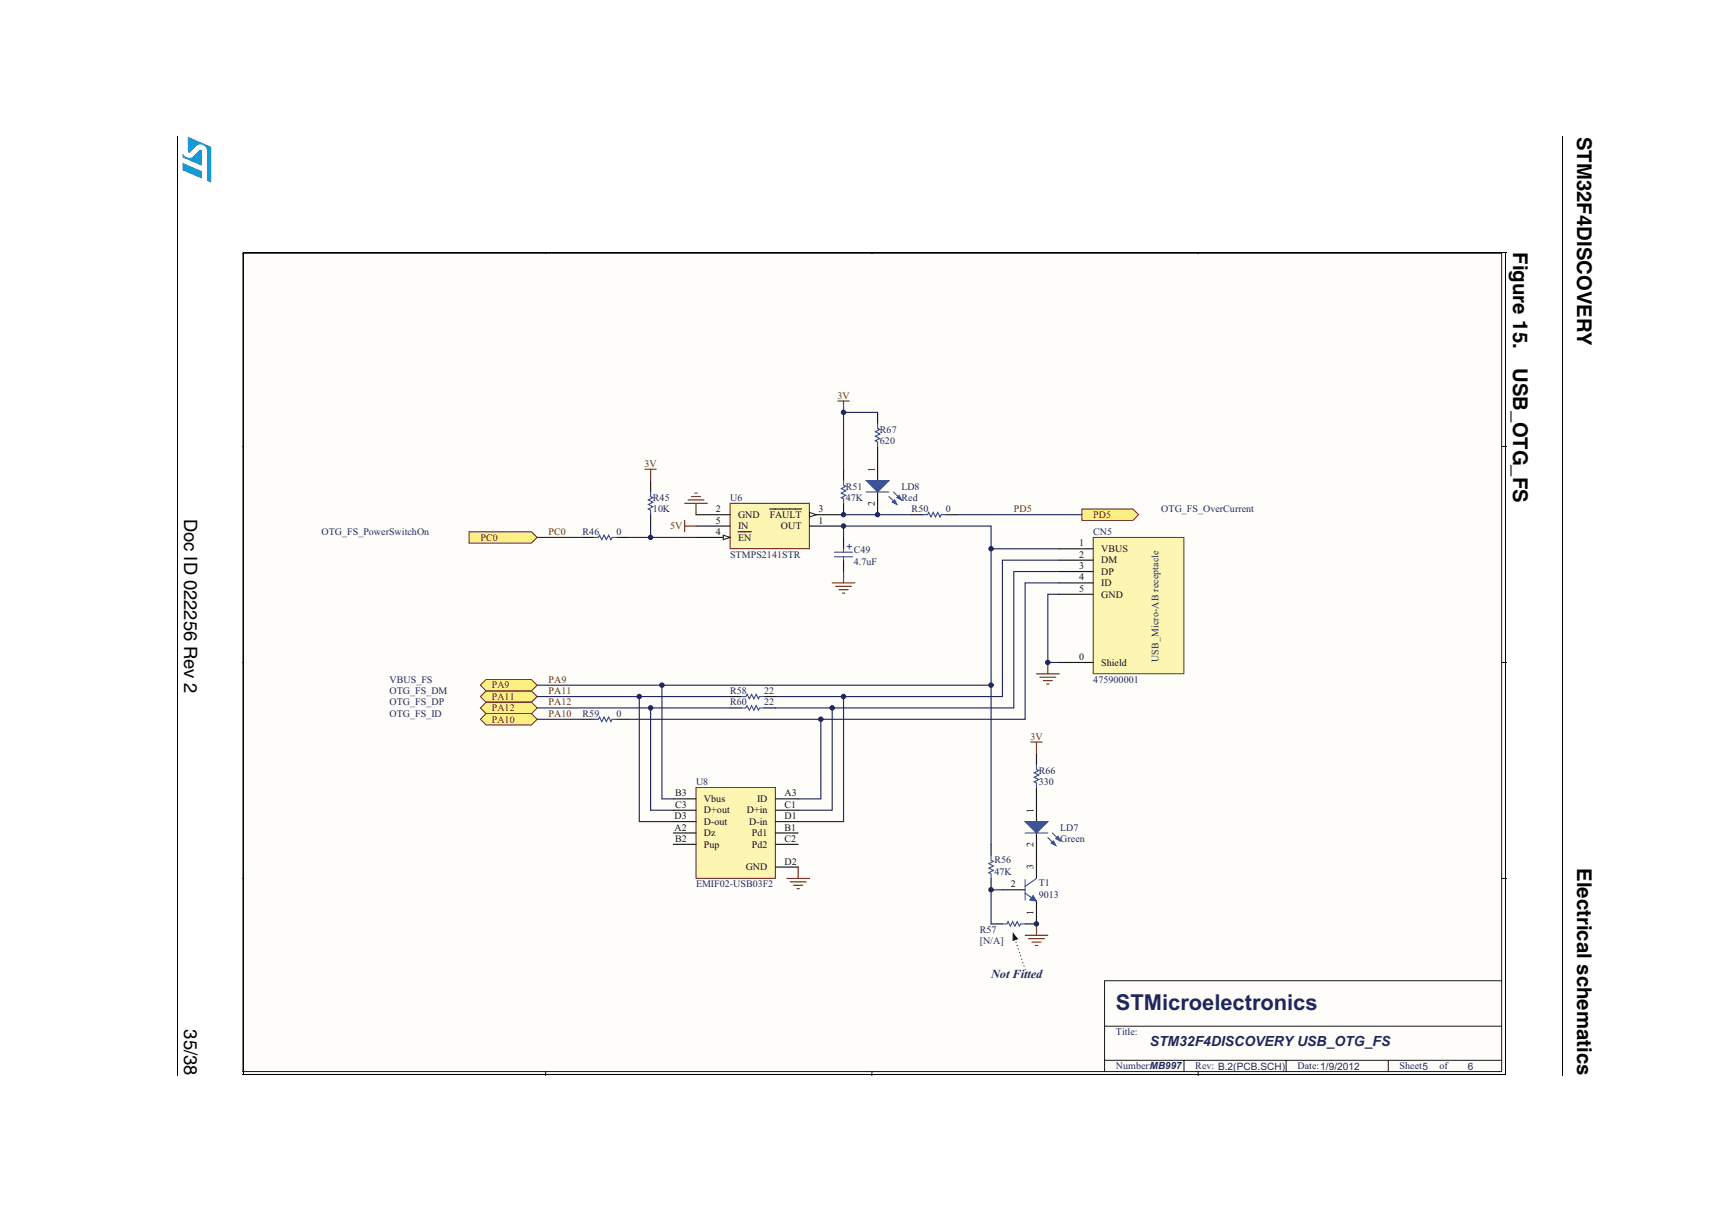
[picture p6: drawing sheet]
<svg xmlns="http://www.w3.org/2000/svg" width="297mm" height="210mm" viewBox="0 0 297 210" stroke-linecap="round" stroke-linejoin="round" font-family="sans-serif">
<g fill="#009ad9">
<path d="M31.6 28.2l3.4 1.5v1.2l-3.4-1.4z"/>
<path d="M32.5 23.7l4.1 1.7v6.2l-.7-.3v-5.2a1.13 1.13 0 0 0-.8-1 1.13 1.13 0 0 0-1.2 .3l-1 1h-.3z"/>
<path d="M31.7 26.6a1.18 1.18 0 0 0 1.8 .4l1.1-1h.3l.1 2.7-3.4-1.4z"/>
</g>
<path d="M30.6 23.6l.2 .1zM270.6 23.6l.2 .1z" fill="#000"/>
<path d="M30.7 23.7v162.6M270.7 23.7v162.6" fill="none" stroke="#000" stroke-width=".17"/>
<path d="M42 43.6h218.9v142.6h-218.9z" fill="#fff"/>
<g fill="#fffdf9">
<path d="M42 43.6h218.9v142.6h-218.9z"/>
<path d="M42 43.9h218.1v141.7h-218.1z"/>
</g>
<g fill="none" stroke="#151717" stroke-width=".17">
<path d="M42 43.9h218.1v141.7h-218.1M94.5 43.6v.3M151 43.6v.3M207.5 43.6v.3M260.1 77.3h.8M260.1 114.7h.8M260.1 152.1h.8M191.3 177.7h68.8M260.1 169.9h-68.8v15.7M94.5 185.6v.6M151 185.6v.6M191.3 183.6h68.8"/>
<path d="M205.1 183.6v2M207.5 185.6v.6M222.8 183.6v2M240.5 183.6v2"/>
</g>
<path d="M118.6 90.1v2M118.6 87.2h3.9M118.6 91.1h1.9M119.2 86.6h2.7M119.8 86h1.5M120.4 85.4h.3M120.5 87.2v1.9" fill="none" stroke="#701f1e" stroke-width=".2"/>
<path d="M108.8 93.1h11.7M112.7 91.1v2" fill="none" stroke="#1e2760" stroke-width=".2"/>
<path d="M112.7 83.2v2M112.7 89.1v2" fill="none" stroke="#151717" stroke-width=".2"/>
<path d="M112.7 85.2v.8l.4 .2-.8 .4 .8 .4-.8 .4 .8 .4-.8 .4 .4 .2v.7" fill="none" stroke="#3353a4" stroke-width=".2"/>
<path d="M81.2 92.1h10.8l1 1-1 1h-10.8z" fill-rule="evenodd" fill="#fbf182"/>
<path d="M81.2 92.1h10.8l1 1-1 1h-10.8z" fill="none" stroke="#701f1e" stroke-width=".17"/>
<path d="M187.4 88.2h8.8l1 .9-1 1h-8.8z" fill-rule="evenodd" fill="#fbf182"/>
<path d="M187.4 88.2h8.8l1 .9-1 1h-8.8z" fill="none" stroke="#701f1e" stroke-width=".17"/>
<path d="M152 79.3v3.9M146.1 81.3v1.9M146.1 87.2v1.9M152 85.2v3.9" fill="none" stroke="#151717" stroke-width=".2"/>
<path d="M146.1 83.2v.8l.4 .2-.8 .4 .8 .4-.8 .4 .8 .4-.8 .4 .4 .2v.8" fill="none" stroke="#3353a4" stroke-width=".2"/>
<path d="M145.1 69.5h2M146.1 69.5v1.9M146.1 99v2M144.1 101h4M144.7 101.5h2.8M145.3 102.1h1.6M145.9 102.7h.4" fill="none" stroke="#701f1e" stroke-width=".2"/>
<path d="M150 83.2h4l-2 2z" fill="#3353a4"/>
<path d="M150 83.2h4l-2 2zM154 86l1.3 1.4M154.8 85.2l1.3 1.4" fill="none" stroke="#3353a4" stroke-width=".2"/>
<path d="M154.9 86.6l.4 .8-.7-.4z" fill="#3353a4"/>
<path d="M154.9 86.6l.4 .8-.7-.4z" fill="none" stroke="#3353a4" stroke-width=".2"/>
<path d="M155.7 85.8l.4 .8-.8-.4z" fill="#3353a4"/>
<path d="M152 73.4v.8l.4 .2-.8 .4 .8 .4-.8 .4 .8 .3-.8 .4 .4 .2v.8M150 85.2h4M155.7 85.8l.4 .8-.8-.4z" fill="none" stroke="#3353a4" stroke-width=".2"/>
<path d="M152 71.4v2M152 77.3v2" fill="none" stroke="#151717" stroke-width=".2"/>
<path d="M152 71.4h-5.9v9.9M146.1 89.1h11.8" fill="none" stroke="#1e2760" stroke-width=".2"/>
<path d="M84.2 119.7h7.8l1 .9-1 1h-7.8l-1-1z" fill-rule="evenodd" fill="#fbf182"/>
<path d="M84.2 119.7h7.8l1 .9-1 1h-7.8l-1-1z" fill="none" stroke="#701f1e" stroke-width=".17"/>
<path d="M84.2 121.6h7.8l1 1-1 1h-7.8l-1-1z" fill-rule="evenodd" fill="#fbf182"/>
<path d="M84.2 121.6h7.8l1 1-1 1h-7.8l-1-1z" fill="none" stroke="#701f1e" stroke-width=".17"/>
<path d="M84.2 123.6h7.8l1 1-1 1h-7.8l-1-1z" fill-rule="evenodd" fill="#fbf182"/>
<path d="M84.2 123.6h7.8l1 1-1 1h-7.8l-1-1z" fill="none" stroke="#701f1e" stroke-width=".17"/>
<path d="M179.5 116.7h3.9M180.1 117.3h2.8M180.7 117.9h1.6M181.3 118.5h.4M181.5 114.7v2" fill="none" stroke="#701f1e" stroke-width=".2"/>
<path d="M100.9 93.1h2M106.8 93.1h2M146.1 93.1v1.9M146.1 97v2M157.9 89.1h2M163.8 89.1h2M100.9 124.6h2M106.8 124.6h2" fill="none" stroke="#151717" stroke-width=".2"/>
<path d="M102.9 93.1h.7l.2-.4 .4 .8 .4-.8 .4 .8 .4-.8 .4 .8 .2-.4h.8M144.5 95.6h3.2M144.5 96.4h3.2M146.1 95v.6M146.1 96.4v.6M146.7 94.7h.8M147.1 94.3v.7M159.9 89.1h.7l.2-.4 .4 .8 .4-.8 .4 .8 .4-.8 .4 .8 .2-.4h.8M102.9 124.6h.7l.2-.4 .4 .8 .4-.8 .4 .8 .4-.8 .4 .8 .2-.4h.8" fill="none" stroke="#3353a4" stroke-width=".2"/>
<path d="M93 93.1h7.9M146.1 93.1v-2h25.6v3.9h11.7M165.8 89.1h21.6M183.4 97h-9.8v23.6h-39.3M183.4 99h-7.8v23.6h-41.3M183.4 102.9h-1.9v11.8h1.9M183.4 101h-5.8v23.6h-68.8M93 124.6h7.9" fill="none" stroke="#1e2760" stroke-width=".2"/>
<path d="M189.3 93.1h15.8v23.6h-15.8z" fill="#fcf6b2"/>
<path d="M189.3 93.1h15.8v23.6h-15.8z" fill="none" stroke="#701f1e" stroke-width=".17"/>
<g fill="none" stroke="#151717" stroke-width=".2">
<path d="M183.4 95h5.9M183.4 97h5.9M183.4 99h5.9M183.4 101h5.9M183.4 102.9h5.9M183.4 114.7h5.9M126.4 120.6h2M126.4 122.6h2M132.3 120.6h2M132.3 122.6h2M179.5 130.5v1.9M179.5 136.4v5.9"/>
<path d="M179.5 144.3v3.9"/>
</g>
<path d="M128.4 120.6h.8l.2-.4 .4 .8 .4-.8 .4 .8 .4-.8 .4 .8 .2-.4h.7M128.4 122.6h.8l.2-.4 .4 .8 .4-.8 .4 .8 .4-.8 .4 .8 .2-.4h.7M179.5 132.4v.8l.4 .2-.8 .4 .8 .4-.8 .4 .8 .4-.8 .4 .4 .2v.8" fill="none" stroke="#3353a4" stroke-width=".2"/>
<path d="M136.3 152.1h3.9M136.9 152.7h2.7M137.5 153.3h1.5M138 153.9h.4M138.2 150.2v1.9" fill="none" stroke="#701f1e" stroke-width=".2"/>
<path d="M114.7 118.7v19.7h1.9M93 120.6h33.4M93 122.6h33.4M110.7 120.6v21.7h5.9M112.7 122.6v17.7h3.9M142.2 124.6v13.8h-4M144.1 122.6v17.7h-5.9M146.1 120.6v21.7h-7.9" fill="none" stroke="#1e2760" stroke-width=".2"/>
<path d="M177.6 142.3h3.9l-2 2z" fill="#3353a4"/>
<path d="M177.6 142.3h3.9l-2 2zM181.5 145l1.4 1.4M182.3 144.3l1.3 1.3" fill="none" stroke="#3353a4" stroke-width=".2"/>
<path d="M182.5 145.6l.4 .8-.8-.4z" fill="#3353a4"/>
<path d="M182.5 145.6l.4 .8-.8-.4z" fill="none" stroke="#3353a4" stroke-width=".2"/>
<path d="M183.3 144.9l.3 .7-.7-.4z" fill="#3353a4"/>
<path d="M177.6 154.7l1.9 1.4M177.6 152.3v3.6M177.6 144.3h3.9M179.5 152.1l-1.9 1.4M183.3 144.9l.3 .7-.7-.4z" fill="none" stroke="#3353a4" stroke-width=".2"/>
<path d="M173.6 154.1h4M179.5 148.2v3.9M179.5 156.1v3.9" fill="none" stroke="#151717" stroke-width=".2"/>
<path d="M178.9 155.1l.6 1-1.2-.2z" fill="#3353a4"/>
<path d="M178.9 155.1l.6 1-1.2-.2z" fill="none" stroke="#3353a4" stroke-width=".17"/>
<path d="M111.7 81.3h2M112.7 81.3v1.9M178.5 128.5h2M179.5 128.5v2M177.6 162h3.9M178.1 162.6h2.8M178.7 163.2h1.6M179.3 163.7h.4M179.5 160v2" fill="none" stroke="#701f1e" stroke-width=".2"/>
<path d="M171.7 146.2v2M171.7 152.1v2M171.7 160h1.9M177.6 160h1.9" fill="none" stroke="#151717" stroke-width=".2"/>
<path d="M171.7 148.2v.8l.3 .2-.7 .4 .7 .4-.7 .4 .7 .4-.7 .4 .4 .1v.8M173.6 160h.8l.2-.4 .4 .8 .4-.8 .4 .8 .4-.8 .4 .8 .2-.4h.8" fill="none" stroke="#3353a4" stroke-width=".2"/>
<path d="M171.7 118.7v27.5M173.6 154.1h-1.9v5.9" fill="none" stroke="#1e2760" stroke-width=".2"/>
<path d="M120.5 136.4h13.8v15.7h-13.8z" fill="#fcf6b2"/>
<path d="M120.5 136.4h13.8v15.7h-13.8z" fill="none" stroke="#701f1e" stroke-width=".17"/>
<path d="M116.6 138.4h3.9M134.3 138.4h3.9M116.6 144.3h3.9M116.6 146.2h3.9M116.6 140.3h3.9M116.6 142.3h3.9M134.3 144.3h3.9M134.3 146.2h3.9M134.3 140.3h3.9M134.3 142.3h3.9M134.3 150.2h3.9" fill="none" stroke="#151717" stroke-width=".2"/>
<path d="M126.4 87.2h13.8v7.8h-13.8z" fill="#fcf6b2"/>
<path d="M126.4 87.2h13.8v7.8h-13.8z" fill="none" stroke="#701f1e" stroke-width=".17"/>
<path d="M120.5 89.1h5.9M120.5 91.1h5.9M120.5 93.1h5.9" fill="none" stroke="#151717" stroke-width=".2"/>
<path d="M125.3 92.7l1.1 .4-1.1 .4z" fill="#fffdf9"/>
<path d="M125.3 92.7l1.1 .4-1.1 .4z" fill="none" stroke="#151717" stroke-width=".17"/>
<path d="M127.8 92.1h2.3M140.2 91.1h5.9M140.2 89.1h5.9" fill="none" stroke="#151717" stroke-width=".2"/>
<path d="M140.2 88.7l1.2 .4-1.2 .4z" fill="#fffdf9"/>
<path d="M140.2 88.7l1.2 .4-1.2 .4z" fill="none" stroke="#151717" stroke-width=".17"/>
<path d="M133.3 88.2h5.5" fill="none" stroke="#151717" stroke-width=".2"/>
<path d="M171.7 95v23.7h-78.7" fill="none" stroke="#1e2760" stroke-width=".2"/>
<path d="M175.6 162l2 5.9" fill="none" stroke="#151717" stroke-width=".2" stroke-dasharray="0 .6"/>
<path d="M175.5 161.7l.7 .9-.7 .2z" fill="#151717"/>
<path d="M175.5 161.7l.7 .9-.7 .2z" fill="none" stroke="#151717" stroke-width=".17"/>
<path d="M84.2 117.7h7.8l1 1-1 1h-7.8l-1-1z" fill-rule="evenodd" fill="#fbf182"/>
<path d="M84.2 117.7h7.8l1 1-1 1h-7.8l-1-1z" fill="none" stroke="#701f1e" stroke-width=".17"/>
<circle cx="110.7" cy="120.6" r=".38" fill="#1e2760"/>
<circle cx="110.7" cy="120.6" r=".38" fill="none" stroke="#1e2760" stroke-width=".17"/>
<circle cx="112.7" cy="122.6" r=".38" fill="#1e2760"/>
<circle cx="112.7" cy="122.6" r=".38" fill="none" stroke="#1e2760" stroke-width=".17"/>
<circle cx="112.7" cy="93.1" r=".38" fill="#1e2760"/>
<circle cx="112.7" cy="93.1" r=".38" fill="none" stroke="#1e2760" stroke-width=".17"/>
<circle cx="114.6" cy="118.7" r=".38" fill="#1e2760"/>
<circle cx="114.6" cy="118.7" r=".38" fill="none" stroke="#1e2760" stroke-width=".17"/>
<circle cx="142.2" cy="124.6" r=".38" fill="#1e2760"/>
<circle cx="142.2" cy="124.6" r=".38" fill="none" stroke="#1e2760" stroke-width=".17"/>
<circle cx="144.1" cy="122.6" r=".38" fill="#1e2760"/>
<circle cx="144.1" cy="122.6" r=".38" fill="none" stroke="#1e2760" stroke-width=".17"/>
<circle cx="146.1" cy="120.6" r=".38" fill="#1e2760"/>
<circle cx="146.1" cy="120.6" r=".38" fill="none" stroke="#1e2760" stroke-width=".17"/>
<circle cx="146.1" cy="91.1" r=".38" fill="#1e2760"/>
<circle cx="146.1" cy="91.1" r=".38" fill="none" stroke="#1e2760" stroke-width=".17"/>
<circle cx="146.1" cy="89.1" r=".38" fill="#1e2760"/>
<circle cx="146.1" cy="89.1" r=".38" fill="none" stroke="#1e2760" stroke-width=".17"/>
<circle cx="146.1" cy="71.4" r=".38" fill="#1e2760"/>
<circle cx="146.1" cy="71.4" r=".38" fill="none" stroke="#1e2760" stroke-width=".17"/>
<circle cx="152" cy="89.1" r=".38" fill="#1e2760"/>
<circle cx="152" cy="89.1" r=".38" fill="none" stroke="#1e2760" stroke-width=".17"/>
<circle cx="171.6" cy="154.1" r=".38" fill="#1e2760"/>
<circle cx="171.6" cy="154.1" r=".38" fill="none" stroke="#1e2760" stroke-width=".17"/>
<circle cx="171.6" cy="118.7" r=".38" fill="#1e2760"/>
<circle cx="171.6" cy="118.7" r=".38" fill="none" stroke="#1e2760" stroke-width=".17"/>
<circle cx="171.6" cy="95" r=".38" fill="#1e2760"/>
<circle cx="171.6" cy="95" r=".38" fill="none" stroke="#1e2760" stroke-width=".17"/>
<circle cx="179.5" cy="160" r=".38" fill="#1e2760"/>
<circle cx="179.5" cy="160" r=".38" fill="none" stroke="#1e2760" stroke-width=".17"/>
<circle cx="181.5" cy="114.7" r=".38" fill="#1e2760"/>
<circle cx="181.5" cy="114.7" r=".38" fill="none" stroke="#1e2760" stroke-width=".17"/>
<path d="M42.1 43.8h218.8M42.1 43.7v142.4M260.8 43.8v142.4M42 186.1h218.8" fill="none" stroke="#000" stroke-width=".17"/>
<text font-size="3.8" fill="#1e2760" x="193.3" y="174.9">STMicroelectronics</text>
<g font-size="3.5">
<text x="273.2" y="23.7" transform="rotate(90 273.2 23.7)">STM32F4DISCOVERY</text>
<text x="262.1" y="43.7" transform="rotate(90 262.1 43.7)">Figure 15.</text>
<text x="262.1" y="63.7" transform="rotate(90 262.1 63.7)">USB_OTG_FS</text>
<text x="273.2" y="150.3" transform="rotate(90 273.2 150.3)">Electrical schematics</text>
</g>
<g font-size="3.2">
<text x="31.9" y="89.8" transform="rotate(90 31.9 89.8)">Doc ID 022256 Rev 2</text>
<text x="31.9" y="178.3" transform="rotate(90 31.9 178.3)">35/38</text>
</g>
<text font-size="2.4" fill="#1e2760" x="199.2" y="181.1">STM32F4DISCOVERYUSB_OTG_FS</text>
<text font-size="2.1" fill="#1e2760" x="171.7" y="169.4">Not Fitted</text>
<text font-size="1.8" fill="#1e2760" x="254.2" y="185.2">6</text>
<g font-size="1.7" fill="#701f1e">
<text x="145" y="69">3V</text>
<text x="111.6" y="80.8">3V</text>
<text x="175.6" y="88.7">PD5</text>
<text x="189.3" y="89.7">PD5</text>
<text x="83.2" y="93.6">PC0</text>
<text x="95" y="92.7">PC0</text>
<text x="116" y="91.7">5V</text>
<text x="85.2" y="119.2">PA9</text>
<text x="95" y="118.2">PA9</text>
<text x="85.2" y="121.2">PA11</text>
<text x="85.2" y="123.2">PA12</text>
<text x="85.2" y="125.1">PA10</text>
<text x="95" y="124.1">PA10</text>
<text x="95" y="120.2">PA11</text>
<text x="95" y="122.2">PA12</text>
<text x="178.5" y="128.1">3V</text>
</g>
<g font-size="1.7" fill="#1e2760">
<text x="152.4" y="74.9">R67</text>
<text x="152.4" y="76.9">620</text>
<text x="113.1" y="86.7">R45</text>
<text x="113.1" y="88.7">10K</text>
<text x="126.4" y="86.7">U6</text>
<text x="146.5" y="84.8">R51</text>
<text x="146.5" y="86.7">47K</text>
<text x="156.1" y="84.8">LD8</text>
<text x="156.1" y="86.7">Red</text>
<text x="157.9" y="88.7">R50</text>
<text x="163.8" y="88.7">0</text>
<text x="201.1" y="88.7">OTG_FS_OverCurrent</text>
<text x="55.7" y="92.7">OTG_FS_PowerSwitchOn</text>
<text x="100.9" y="92.7">R46</text>
<text x="106.8" y="92.7">0</text>
<text x="147.9" y="95.8">C49</text>
<text x="189.3" y="92.7">CN5</text>
<text x="126.4" y="96.6">STMPS2141STR</text>
<text x="147.9" y="97.8">4.7uF</text>
<text x="67.5" y="118.2">VBUS_FS</text>
<text x="189.3" y="118.2">475900001</text>
<text x="200.6" y="114.7" transform="rotate(-90 200.6 114.7)">USB_Micro-AB receptacle</text>
<text x="67.5" y="124.1">OTG_FS_ID</text>
<text x="67.5" y="120.2">OTG_FS_DM</text>
<text x="67.5" y="122.2">OTG_FS_DP</text>
<text x="100.9" y="124.1">R59</text>
<text x="106.8" y="124.1">0</text>
<text x="126.4" y="120.2">R58</text>
<text x="126.4" y="122.2">R60</text>
<text x="132.3" y="120.2">22</text>
<text x="132.3" y="122.2">22</text>
<text x="120.5" y="136">U8</text>
<text x="179.9" y="134">R66</text>
<text x="179.9" y="136">330</text>
<text x="183.6" y="143.8">LD7</text>
<text x="172.2" y="149.5">R56</text>
<text x="183.6" y="145.8">Green</text>
<text x="120.5" y="153.7">EMIF02-USB03F2</text>
<text x="172.2" y="151.5">47K</text>
<text x="179.9" y="153.5">T1</text>
<text x="179.9" y="155.5">9013</text>
<text x="169.7" y="161.6">R57</text>
<text x="169.7" y="163.5">[N/A]</text>
<text x="193.3" y="179.3">Title:</text>
<text x="193.3" y="185.2">Number:MB997</text>
<text x="207" y="185.2">Rev: B.2(PCB.SCH)</text>
<text x="224.7" y="185.2">Date:1/9/2012</text>
<text x="242.4" y="185.2">Sheet5</text>
<text x="249.3" y="185.2">of</text>
</g>
<g font-size="1.7" fill="#151717">
<text x="151.5" y="81.7" transform="rotate(-90 151.5 81.7)">1</text>
<text x="124" y="88.7">2</text>
<text x="127.8" y="89.7">GND</text>
<text x="133.3" y="89.7">FAULT</text>
<text x="141.8" y="88.7">3</text>
<text x="151.5" y="87.7" transform="rotate(-90 151.5 87.7)">2</text>
<text x="124" y="90.7">5</text>
<text x="124" y="92.7">4</text>
<text x="127.8" y="91.7">IN</text>
<text x="127.8" y="93.6">EN</text>
<text x="135.3" y="91.7">OUT</text>
<text x="141.8" y="90.7">1</text>
<text x="186.9" y="94.6">1</text>
<text x="190.7" y="95.6">VBUS</text>
<text x="186.9" y="96.6">2</text>
<text x="186.9" y="98.6">3</text>
<text x="186.9" y="100.5">4</text>
<text x="190.7" y="97.6">DM</text>
<text x="190.7" y="99.5">DP</text>
<text x="190.7" y="101.5">ID</text>
<text x="186.9" y="102.5">5</text>
<text x="190.7" y="103.5">GND</text>
<text x="186.9" y="114.3">0</text>
<text x="190.7" y="115.3">Shield</text>
<text x="116.9" y="137.9">B3</text>
<text x="135.9" y="137.9">A3</text>
<text x="116.8" y="143.8">A2</text>
<text x="116.8" y="141.9">D3</text>
<text x="116.9" y="139.9">C3</text>
<text x="121.9" y="138.9">Vbus</text>
<text x="121.9" y="140.9">D+out</text>
<text x="121.9" y="142.9">D-out</text>
<text x="129.3" y="140.9">D+in</text>
<text x="129.7" y="142.9">D-in</text>
<text x="131.1" y="138.9">ID</text>
<text x="135.9" y="141.9">D1</text>
<text x="135.9" y="139.9">C1</text>
<text x="135.9" y="143.8">B1</text>
<text x="179" y="140.7" transform="rotate(-90 179 140.7)">1</text>
<text x="116.9" y="145.8">B2</text>
<text x="121.9" y="144.8">Dz</text>
<text x="121.9" y="146.8">Pup</text>
<text x="130.2" y="144.8">Pd1</text>
<text x="130.2" y="146.8">Pd2</text>
<text x="135.9" y="149.7">D2</text>
<text x="135.9" y="145.8">C2</text>
<text x="179" y="146.7" transform="rotate(-90 179 146.7)">2</text>
<text x="129.2" y="150.7">GND</text>
<text x="175.1" y="153.7">2</text>
<text x="179" y="150.6" transform="rotate(-90 179 150.6)">3</text>
<text x="179" y="158.6" transform="rotate(-90 179 158.6)">1</text>
</g>
</svg>
